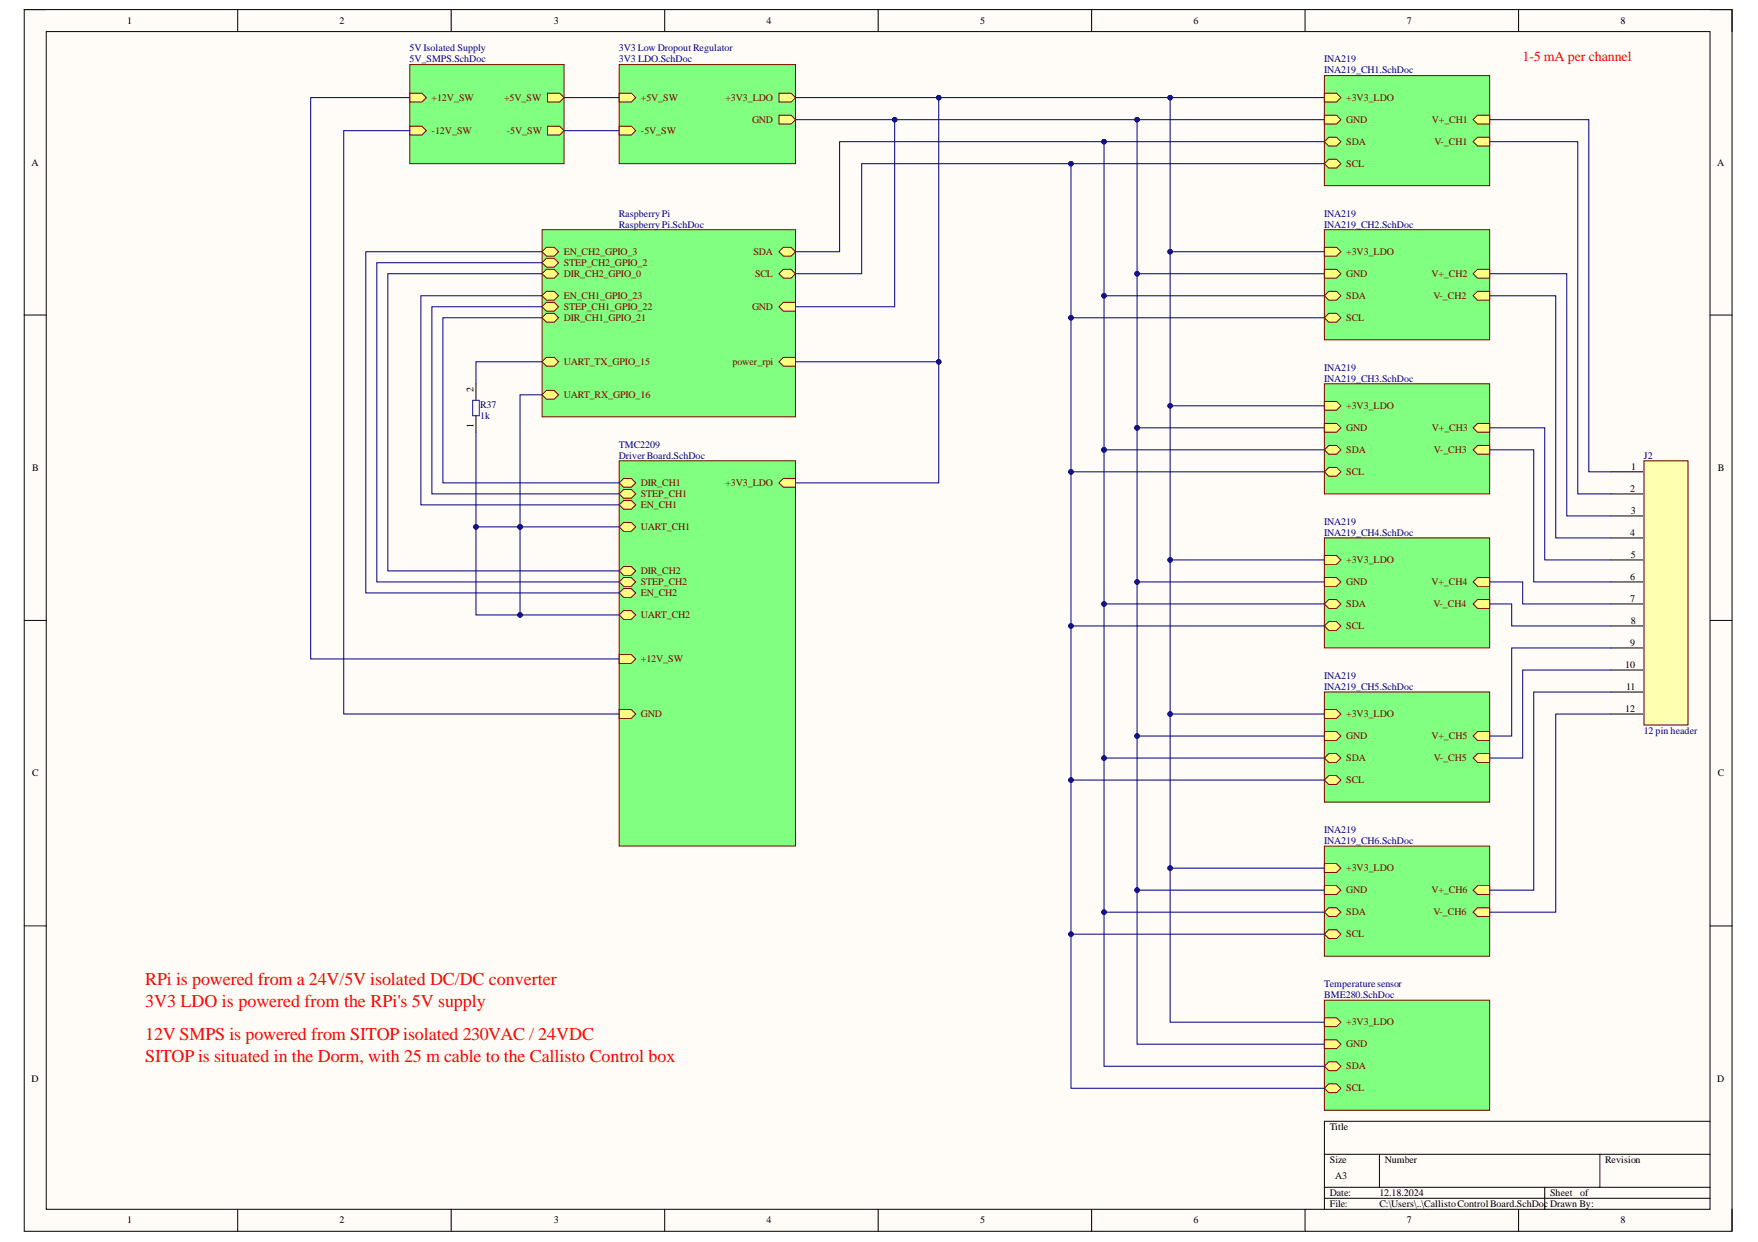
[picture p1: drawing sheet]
<svg xmlns="http://www.w3.org/2000/svg" width="297mm" height="210mm" viewBox="0 0 297 210" stroke-linecap="round" stroke-linejoin="round" font-family="sans-serif">
<path d="M4.1 1.6h288.6v206.5h-288.6z" fill-rule="evenodd" fill="#fffcf8"/>
<path d="M4.1 1.6h288.6v206.5h-288.6z" fill="none" stroke="#000" stroke-width=".17"/>
<path d="M7.8 5.3h281.1v199.1h-281.1z" fill-rule="evenodd" fill="#fffcf8"/>
<g fill="none" stroke="#000" stroke-width=".17">
<path d="M4.1 1.6h3.7M7.8 5.3h281.1v199.1h-281.1zM40.2 1.6v3.7M76.2 1.6v3.7M112.3 1.6v3.7M148.4 1.6v3.7M184.4 1.6v3.7M220.5 1.6v3.7M256.6 1.6v3.7M288.9 1.6h3.8v3.7M4.1 53.2h3.7M288.9 53.2h3.8"/>
<path d="M4.1 104.9h3.7M288.9 104.9h3.8M4.1 156.5h3.7M288.9 156.5h3.8M223.8 195.1h65.1M233.1 195.1v5.6M270.3 195.1v5.6M288.9 189.5h-65.1v14.9M40.2 204.4v3.7M76.2 204.4v3.7M112.3 204.4v3.7M148.4 204.4v3.7"/>
<path d="M184.4 204.4v3.7M220.5 204.4v3.7M223.8 200.7h65.1M223.8 202.5h65.1M256.6 204.4v3.7M261 200.7v3.7M292.7 204.4v3.7"/>
</g>
<path d="M223.8 12.8h27.9v18.6h-27.9z" fill-rule="evenodd" fill="#80ff80"/>
<path d="M223.8 12.8h27.9v18.6h-27.9z" fill="none" stroke="#800000" stroke-width=".17"/>
<path d="M224.5 23.2h1.3l.8 .7-.8 .8h-1.3l-.7-.8z" fill-rule="evenodd" fill="#ffff80"/>
<path d="M224.5 23.2h1.3l.8 .7-.8 .8h-1.3l-.7-.8z" fill="none" stroke="#800000" stroke-width=".17"/>
<path d="M224.5 26.9h1.3l.8 .8-.8 .7h-1.3l-.7-.7z" fill-rule="evenodd" fill="#ffff80"/>
<path d="M224.5 26.9h1.3l.8 .8-.8 .7h-1.3l-.7-.7z" fill="none" stroke="#800000" stroke-width=".17"/>
<path d="M223.8 15.8h2l.8 .7-.8 .7h-2z" fill-rule="evenodd" fill="#ffff80"/>
<path d="M223.8 15.8h2l.8 .7-.8 .7h-2z" fill="none" stroke="#800000" stroke-width=".17"/>
<path d="M223.8 19.5h2l.8 .7-.8 .8h-2z" fill-rule="evenodd" fill="#ffff80"/>
<path d="M223.8 19.5h2l.8 .7-.8 .8h-2z" fill="none" stroke="#800000" stroke-width=".17"/>
<path d="M249.6 19.5h2.1v1.5h-2.1l-.7-.8z" fill-rule="evenodd" fill="#ffff80"/>
<path d="M249.6 19.5h2.1v1.5h-2.1l-.7-.8z" fill="none" stroke="#800000" stroke-width=".17"/>
<path d="M249.6 23.2h2.1v1.5h-2.1l-.7-.8z" fill-rule="evenodd" fill="#ffff80"/>
<path d="M249.6 23.2h2.1v1.5h-2.1l-.7-.8z" fill="none" stroke="#800000" stroke-width=".17"/>
<path d="M104.6 10.9h29.8v16.8h-29.8z" fill-rule="evenodd" fill="#80ff80"/>
<path d="M104.6 10.9h29.8v16.8h-29.8z" fill="none" stroke="#800000" stroke-width=".17"/>
<path d="M131.6 15.8h2.1l.7 .7-.7 .7h-2.1z" fill-rule="evenodd" fill="#ffff80"/>
<path d="M131.6 15.8h2.1l.7 .7-.7 .7h-2.1z" fill="none" stroke="#800000" stroke-width=".17"/>
<path d="M131.6 19.5h2.1l.7 .7-.7 .8h-2.1z" fill-rule="evenodd" fill="#ffff80"/>
<path d="M131.6 19.5h2.1l.7 .7-.7 .8h-2.1z" fill="none" stroke="#800000" stroke-width=".17"/>
<path d="M104.6 15.8h2.1l.7 .7-.7 .7h-2.1z" fill-rule="evenodd" fill="#ffff80"/>
<path d="M104.6 15.8h2.1l.7 .7-.7 .7h-2.1z" fill="none" stroke="#800000" stroke-width=".17"/>
<path d="M104.6 21.3h2.1l.7 .8-.7 .7h-2.1z" fill-rule="evenodd" fill="#ffff80"/>
<path d="M104.6 21.3h2.1l.7 .8-.7 .7h-2.1z" fill="none" stroke="#800000" stroke-width=".17"/>
<path d="M223.8 38.8h27.9v18.6h-27.9z" fill-rule="evenodd" fill="#80ff80"/>
<path d="M223.8 38.8h27.9v18.6h-27.9z" fill="none" stroke="#800000" stroke-width=".17"/>
<path d="M224.5 49.2h1.3l.8 .8-.8 .7h-1.3l-.7-.7z" fill-rule="evenodd" fill="#ffff80"/>
<path d="M224.5 49.2h1.3l.8 .8-.8 .7h-1.3l-.7-.7z" fill="none" stroke="#800000" stroke-width=".17"/>
<path d="M224.5 53h1.3l.8 .7-.8 .7h-1.3l-.7-.7z" fill-rule="evenodd" fill="#ffff80"/>
<path d="M224.5 53h1.3l.8 .7-.8 .7h-1.3l-.7-.7z" fill="none" stroke="#800000" stroke-width=".17"/>
<path d="M223.8 41.8h2l.8 .7-.8 .8h-2z" fill-rule="evenodd" fill="#ffff80"/>
<path d="M223.8 41.8h2l.8 .7-.8 .8h-2z" fill="none" stroke="#800000" stroke-width=".17"/>
<path d="M223.8 45.5h2l.8 .8-.8 .7h-2z" fill-rule="evenodd" fill="#ffff80"/>
<path d="M223.8 45.5h2l.8 .8-.8 .7h-2z" fill="none" stroke="#800000" stroke-width=".17"/>
<path d="M248.9 46.3l.7-.8h2.1v1.5h-2.1z" fill-rule="evenodd" fill="#ffff80"/>
<path d="M248.9 46.3l.7-.8h2.1v1.5h-2.1z" fill="none" stroke="#800000" stroke-width=".17"/>
<path d="M249.6 49.2h2.1v1.5h-2.1l-.7-.7z" fill-rule="evenodd" fill="#ffff80"/>
<path d="M249.6 49.2h2.1v1.5h-2.1l-.7-.7z" fill="none" stroke="#800000" stroke-width=".17"/>
<path d="M223.8 64.9h27.9v18.6h-27.9z" fill-rule="evenodd" fill="#80ff80"/>
<path d="M223.8 64.9h27.9v18.6h-27.9z" fill="none" stroke="#800000" stroke-width=".17"/>
<path d="M223.8 76l.7-.7h1.3l.8 .7-.8 .8h-1.3z" fill-rule="evenodd" fill="#ffff80"/>
<path d="M223.8 76l.7-.7h1.3l.8 .7-.8 .8h-1.3z" fill="none" stroke="#800000" stroke-width=".17"/>
<path d="M223.8 79.7l.7-.7h1.3l.8 .7-.8 .8h-1.3z" fill-rule="evenodd" fill="#ffff80"/>
<path d="M223.8 79.7l.7-.7h1.3l.8 .7-.8 .8h-1.3z" fill="none" stroke="#800000" stroke-width=".17"/>
<path d="M223.8 67.8h2l.8 .8-.8 .7h-2z" fill-rule="evenodd" fill="#ffff80"/>
<path d="M223.8 67.8h2l.8 .8-.8 .7h-2z" fill="none" stroke="#800000" stroke-width=".17"/>
<path d="M223.8 71.6h2l.8 .7-.8 .8h-2z" fill-rule="evenodd" fill="#ffff80"/>
<path d="M223.8 71.6h2l.8 .7-.8 .8h-2z" fill="none" stroke="#800000" stroke-width=".17"/>
<path d="M248.9 72.3l.7-.7h2.1v1.5h-2.1z" fill-rule="evenodd" fill="#ffff80"/>
<path d="M248.9 72.3l.7-.7h2.1v1.5h-2.1z" fill="none" stroke="#800000" stroke-width=".17"/>
<path d="M248.9 76l.7-.7h2.1v1.5h-2.1z" fill-rule="evenodd" fill="#ffff80"/>
<path d="M248.9 76l.7-.7h2.1v1.5h-2.1z" fill="none" stroke="#800000" stroke-width=".17"/>
<path d="M223.8 90.9h27.9v18.6h-27.9z" fill-rule="evenodd" fill="#80ff80"/>
<path d="M223.8 90.9h27.9v18.6h-27.9z" fill="none" stroke="#800000" stroke-width=".17"/>
<path d="M223.8 102.1l.7-.8h1.3l.8 .8-.8 .7h-1.3z" fill-rule="evenodd" fill="#ffff80"/>
<path d="M223.8 102.1l.7-.8h1.3l.8 .8-.8 .7h-1.3z" fill="none" stroke="#800000" stroke-width=".17"/>
<path d="M223.8 105.8l.7-.8h1.3l.8 .8-.8 .7h-1.3z" fill-rule="evenodd" fill="#ffff80"/>
<path d="M223.8 105.8l.7-.8h1.3l.8 .8-.8 .7h-1.3z" fill="none" stroke="#800000" stroke-width=".17"/>
<path d="M223.8 93.9h2l.8 .7-.8 .8h-2z" fill-rule="evenodd" fill="#ffff80"/>
<path d="M223.8 93.9h2l.8 .7-.8 .8h-2z" fill="none" stroke="#800000" stroke-width=".17"/>
<path d="M223.8 97.6h2l.8 .7-.8 .8h-2z" fill-rule="evenodd" fill="#ffff80"/>
<path d="M223.8 97.6h2l.8 .7-.8 .8h-2z" fill="none" stroke="#800000" stroke-width=".17"/>
<path d="M248.9 98.3l.7-.7h2.1v1.5h-2.1z" fill-rule="evenodd" fill="#ffff80"/>
<path d="M248.9 98.3l.7-.7h2.1v1.5h-2.1z" fill="none" stroke="#800000" stroke-width=".17"/>
<path d="M248.9 102.1l.7-.8h2.1v1.5h-2.1z" fill-rule="evenodd" fill="#ffff80"/>
<path d="M248.9 102.1l.7-.8h2.1v1.5h-2.1z" fill="none" stroke="#800000" stroke-width=".17"/>
<path d="M223.8 117h27.9v18.6h-27.9z" fill-rule="evenodd" fill="#80ff80"/>
<path d="M223.8 117h27.9v18.6h-27.9z" fill="none" stroke="#800000" stroke-width=".17"/>
<path d="M223.8 128.1l.7-.7h1.3l.8 .7-.8 .8h-1.3z" fill-rule="evenodd" fill="#ffff80"/>
<path d="M223.8 128.1l.7-.7h1.3l.8 .7-.8 .8h-1.3z" fill="none" stroke="#800000" stroke-width=".17"/>
<path d="M223.8 131.8l.7-.7h1.3l.8 .7-.8 .8h-1.3z" fill-rule="evenodd" fill="#ffff80"/>
<path d="M223.8 131.8l.7-.7h1.3l.8 .7-.8 .8h-1.3z" fill="none" stroke="#800000" stroke-width=".17"/>
<path d="M223.8 119.9h2l.8 .8-.8 .7h-2z" fill-rule="evenodd" fill="#ffff80"/>
<path d="M223.8 119.9h2l.8 .8-.8 .7h-2z" fill="none" stroke="#800000" stroke-width=".17"/>
<path d="M223.8 123.6h2l.8 .8-.8 .7h-2z" fill-rule="evenodd" fill="#ffff80"/>
<path d="M223.8 123.6h2l.8 .8-.8 .7h-2z" fill="none" stroke="#800000" stroke-width=".17"/>
<path d="M249.6 123.6h2.1v1.5h-2.1l-.7-.7z" fill-rule="evenodd" fill="#ffff80"/>
<path d="M249.6 123.6h2.1v1.5h-2.1l-.7-.7z" fill="none" stroke="#800000" stroke-width=".17"/>
<path d="M248.9 128.1l.7-.7h2.1v1.5h-2.1z" fill-rule="evenodd" fill="#ffff80"/>
<path d="M248.9 128.1l.7-.7h2.1v1.5h-2.1z" fill="none" stroke="#800000" stroke-width=".17"/>
<path d="M223.8 143h27.9v18.6h-27.9z" fill-rule="evenodd" fill="#80ff80"/>
<path d="M223.8 143h27.9v18.6h-27.9z" fill="none" stroke="#800000" stroke-width=".17"/>
<path d="M224.5 153.4h1.3l.8 .8-.8 .7h-1.3l-.7-.7z" fill-rule="evenodd" fill="#ffff80"/>
<path d="M224.5 153.4h1.3l.8 .8-.8 .7h-1.3l-.7-.7z" fill="none" stroke="#800000" stroke-width=".17"/>
<path d="M224.5 157.1h1.3l.8 .8-.8 .7h-1.3l-.7-.7z" fill-rule="evenodd" fill="#ffff80"/>
<path d="M224.5 157.1h1.3l.8 .8-.8 .7h-1.3l-.7-.7z" fill="none" stroke="#800000" stroke-width=".17"/>
<path d="M223.8 146h2l.8 .7-.8 .8h-2z" fill-rule="evenodd" fill="#ffff80"/>
<path d="M223.8 146h2l.8 .7-.8 .8h-2z" fill="none" stroke="#800000" stroke-width=".17"/>
<path d="M223.8 149.7h2l.8 .7-.8 .8h-2z" fill-rule="evenodd" fill="#ffff80"/>
<path d="M223.8 149.7h2l.8 .7-.8 .8h-2z" fill="none" stroke="#800000" stroke-width=".17"/>
<path d="M249.6 149.7h2.1v1.5h-2.1l-.7-.8z" fill-rule="evenodd" fill="#ffff80"/>
<path d="M249.6 149.7h2.1v1.5h-2.1l-.7-.8z" fill="none" stroke="#800000" stroke-width=".17"/>
<path d="M249.6 153.4h2.1v1.5h-2.1l-.7-.7z" fill-rule="evenodd" fill="#ffff80"/>
<path d="M249.6 153.4h2.1v1.5h-2.1l-.7-.7z" fill="none" stroke="#800000" stroke-width=".17"/>
<path d="M91.6 38.8h42.8v31.6h-42.8z" fill-rule="evenodd" fill="#80ff80"/>
<path d="M91.6 38.8h42.8v31.6h-42.8z" fill="none" stroke="#800000" stroke-width=".17"/>
<path d="M131.6 42.5l.8-.7h1.3l.7 .7-.7 .8h-1.3z" fill-rule="evenodd" fill="#ffff80"/>
<path d="M131.6 42.5l.8-.7h1.3l.7 .7-.7 .8h-1.3z" fill="none" stroke="#800000" stroke-width=".17"/>
<path d="M131.6 46.3l.8-.8h1.3l.7 .8-.7 .7h-1.3z" fill-rule="evenodd" fill="#ffff80"/>
<path d="M131.6 46.3l.8-.8h1.3l.7 .8-.7 .7h-1.3z" fill="none" stroke="#800000" stroke-width=".17"/>
<path d="M131.6 51.8l.8-.7h2v1.5h-2z" fill-rule="evenodd" fill="#ffff80"/>
<path d="M131.6 51.8l.8-.7h2v1.5h-2z" fill="none" stroke="#800000" stroke-width=".17"/>
<path d="M91.6 61.1l.7-.7h1.3l.8 .7-.8 .8h-1.3z" fill-rule="evenodd" fill="#ffff80"/>
<path d="M91.6 61.1l.7-.7h1.3l.8 .7-.8 .8h-1.3z" fill="none" stroke="#800000" stroke-width=".17"/>
<path d="M91.6 66.7l.7-.7h1.3l.8 .7-.8 .8h-1.3z" fill-rule="evenodd" fill="#ffff80"/>
<path d="M91.6 66.7l.7-.7h1.3l.8 .7-.8 .8h-1.3z" fill="none" stroke="#800000" stroke-width=".17"/>
<path d="M91.6 44.4l.7-.7h1.3l.8 .7-.8 .7h-1.3z" fill-rule="evenodd" fill="#ffff80"/>
<path d="M91.6 44.4l.7-.7h1.3l.8 .7-.8 .7h-1.3z" fill="none" stroke="#800000" stroke-width=".17"/>
<path d="M91.6 42.5l.7-.7h1.3l.8 .7-.8 .8h-1.3z" fill-rule="evenodd" fill="#ffff80"/>
<path d="M91.6 42.5l.7-.7h1.3l.8 .7-.8 .8h-1.3z" fill="none" stroke="#800000" stroke-width=".17"/>
<path d="M91.6 53.7l.7-.7h1.3l.8 .7-.8 .7h-1.3z" fill-rule="evenodd" fill="#ffff80"/>
<path d="M91.6 53.7l.7-.7h1.3l.8 .7-.8 .7h-1.3z" fill="none" stroke="#800000" stroke-width=".17"/>
<path d="M91.6 51.8l.7-.7h1.3l.8 .7-.8 .8h-1.3z" fill-rule="evenodd" fill="#ffff80"/>
<path d="M91.6 51.8l.7-.7h1.3l.8 .7-.8 .8h-1.3z" fill="none" stroke="#800000" stroke-width=".17"/>
<path d="M91.6 50l.7-.8h1.3l.8 .8-.8 .7h-1.3z" fill-rule="evenodd" fill="#ffff80"/>
<path d="M91.6 50l.7-.8h1.3l.8 .8-.8 .7h-1.3z" fill="none" stroke="#800000" stroke-width=".17"/>
<path d="M91.6 46.3l.7-.8h1.3l.8 .8-.8 .7h-1.3z" fill-rule="evenodd" fill="#ffff80"/>
<path d="M91.6 46.3l.7-.8h1.3l.8 .8-.8 .7h-1.3z" fill="none" stroke="#800000" stroke-width=".17"/>
<path d="M131.6 61.1l.8-.7h2v1.5h-2z" fill-rule="evenodd" fill="#ffff80"/>
<path d="M131.6 61.1l.8-.7h2v1.5h-2z" fill="none" stroke="#800000" stroke-width=".17"/>
<path d="M223.8 169h27.9v18.6h-27.9z" fill-rule="evenodd" fill="#80ff80"/>
<path d="M223.8 169h27.9v18.6h-27.9z" fill="none" stroke="#800000" stroke-width=".17"/>
<path d="M223.8 175.7h2l.8 .8-.8 .7h-2z" fill-rule="evenodd" fill="#ffff80"/>
<path d="M223.8 175.7h2l.8 .8-.8 .7h-2z" fill="none" stroke="#800000" stroke-width=".17"/>
<path d="M223.8 172h2l.8 .8-.8 .7h-2z" fill-rule="evenodd" fill="#ffff80"/>
<path d="M223.8 172h2l.8 .8-.8 .7h-2z" fill="none" stroke="#800000" stroke-width=".17"/>
<path d="M224.5 183.2h1.3l.8 .7-.8 .8h-1.3l-.7-.8z" fill-rule="evenodd" fill="#ffff80"/>
<path d="M224.5 183.2h1.3l.8 .7-.8 .8h-1.3l-.7-.8z" fill="none" stroke="#800000" stroke-width=".17"/>
<path d="M224.5 179.5h1.3l.8 .7-.8 .7h-1.3l-.7-.7z" fill-rule="evenodd" fill="#ffff80"/>
<path d="M224.5 179.5h1.3l.8 .7-.8 .7h-1.3l-.7-.7z" fill="none" stroke="#800000" stroke-width=".17"/>
<path d="M104.6 77.9h29.8v65.1h-29.8z" fill-rule="evenodd" fill="#80ff80"/>
<path d="M104.6 77.9h29.8v65.1h-29.8z" fill="none" stroke="#800000" stroke-width=".17"/>
<path d="M131.6 81.6l.8-.7h2v1.4h-2z" fill-rule="evenodd" fill="#ffff80"/>
<path d="M131.6 81.6l.8-.7h2v1.4h-2z" fill="none" stroke="#800000" stroke-width=".17"/>
<path d="M104.6 96.5l.8-.8h1.3l.7 .8-.7 .7h-1.3z" fill-rule="evenodd" fill="#ffff80"/>
<path d="M104.6 96.5l.8-.8h1.3l.7 .8-.7 .7h-1.3z" fill="none" stroke="#800000" stroke-width=".17"/>
<path d="M104.6 98.3l.8-.7h1.3l.7 .7-.7 .8h-1.3z" fill-rule="evenodd" fill="#ffff80"/>
<path d="M104.6 98.3l.8-.7h1.3l.7 .7-.7 .8h-1.3z" fill="none" stroke="#800000" stroke-width=".17"/>
<path d="M104.6 100.2l.8-.7h1.3l.7 .7-.7 .8h-1.3z" fill-rule="evenodd" fill="#ffff80"/>
<path d="M104.6 100.2l.8-.7h1.3l.7 .7-.7 .8h-1.3z" fill="none" stroke="#800000" stroke-width=".17"/>
<path d="M104.6 81.6l.8-.7h1.3l.7 .7-.7 .7h-1.3z" fill-rule="evenodd" fill="#ffff80"/>
<path d="M104.6 81.6l.8-.7h1.3l.7 .7-.7 .7h-1.3z" fill="none" stroke="#800000" stroke-width=".17"/>
<path d="M104.6 83.5l.8-.8h1.3l.7 .8-.7 .7h-1.3z" fill-rule="evenodd" fill="#ffff80"/>
<path d="M104.6 83.5l.8-.8h1.3l.7 .8-.7 .7h-1.3z" fill="none" stroke="#800000" stroke-width=".17"/>
<path d="M104.6 85.3l.8-.7h1.3l.7 .7-.7 .8h-1.3z" fill-rule="evenodd" fill="#ffff80"/>
<path d="M104.6 85.3l.8-.7h1.3l.7 .7-.7 .8h-1.3z" fill="none" stroke="#800000" stroke-width=".17"/>
<path d="M104.6 110.6h2.1l.7 .8-.7 .7h-2.1z" fill-rule="evenodd" fill="#ffff80"/>
<path d="M104.6 110.6h2.1l.7 .8-.7 .7h-2.1z" fill="none" stroke="#800000" stroke-width=".17"/>
<path d="M104.6 119.9h2.1l.7 .8-.7 .7h-2.1z" fill-rule="evenodd" fill="#ffff80"/>
<path d="M104.6 119.9h2.1l.7 .8-.7 .7h-2.1z" fill="none" stroke="#800000" stroke-width=".17"/>
<path d="M104.6 103.9l.8-.7h1.3l.7 .7-.7 .8h-1.3z" fill-rule="evenodd" fill="#ffff80"/>
<path d="M104.6 103.9l.8-.7h1.3l.7 .7-.7 .8h-1.3z" fill="none" stroke="#800000" stroke-width=".17"/>
<path d="M104.6 89l.8-.7h1.3l.7 .7-.7 .8h-1.3z" fill-rule="evenodd" fill="#ffff80"/>
<path d="M104.6 89l.8-.7h1.3l.7 .7-.7 .8h-1.3z" fill="none" stroke="#800000" stroke-width=".17"/>
<path d="M151.2 20.2v31.6h-16.8" fill="none" stroke="#000080" stroke-width=".17"/>
<circle cx="151.2" cy="20.2" r=".37" fill="#000080"/>
<g fill="none" stroke="#000080" stroke-width=".17">
<path d="M181 27.7v156.2h42.8"/>
<circle cx="151.2" cy="20.2" r=".37"/>
</g>
<circle cx="181" cy="157.9" r=".37" fill="#000080"/>
<circle cx="181" cy="157.9" r=".37" fill="none" stroke="#000080" stroke-width=".17"/>
<circle cx="181" cy="131.8" r=".37" fill="#000080"/>
<circle cx="181" cy="131.8" r=".37" fill="none" stroke="#000080" stroke-width=".17"/>
<circle cx="181" cy="105.8" r=".37" fill="#000080"/>
<circle cx="181" cy="105.8" r=".37" fill="none" stroke="#000080" stroke-width=".17"/>
<circle cx="181" cy="79.7" r=".37" fill="#000080"/>
<circle cx="181" cy="79.7" r=".37" fill="none" stroke="#000080" stroke-width=".17"/>
<circle cx="181" cy="53.7" r=".37" fill="#000080"/>
<circle cx="181" cy="53.7" r=".37" fill="none" stroke="#000080" stroke-width=".17"/>
<circle cx="181" cy="27.7" r=".37" fill="#000080"/>
<g fill="none" stroke="#000080" stroke-width=".17">
<path d="M197.7 16.5v156.3h26.1"/>
<circle cx="181" cy="27.7" r=".37"/>
</g>
<circle cx="197.7" cy="146.7" r=".37" fill="#000080"/>
<circle cx="197.7" cy="146.7" r=".37" fill="none" stroke="#000080" stroke-width=".17"/>
<circle cx="197.7" cy="120.7" r=".37" fill="#000080"/>
<circle cx="197.7" cy="120.7" r=".37" fill="none" stroke="#000080" stroke-width=".17"/>
<circle cx="197.7" cy="94.6" r=".37" fill="#000080"/>
<circle cx="197.7" cy="94.6" r=".37" fill="none" stroke="#000080" stroke-width=".17"/>
<circle cx="197.7" cy="68.6" r=".37" fill="#000080"/>
<circle cx="197.7" cy="68.6" r=".37" fill="none" stroke="#000080" stroke-width=".17"/>
<circle cx="197.7" cy="42.5" r=".37" fill="#000080"/>
<circle cx="197.7" cy="42.5" r=".37" fill="none" stroke="#000080" stroke-width=".17"/>
<circle cx="197.7" cy="16.5" r=".37" fill="#000080"/>
<g fill="none" stroke="#000080" stroke-width=".17">
<path d="M197.7 42.5h26.1"/>
<circle cx="197.7" cy="16.5" r=".37"/>
</g>
<circle cx="197.7" cy="42.5" r=".37" fill="#000080"/>
<g fill="none" stroke="#000080" stroke-width=".17">
<path d="M192.1 46.3h31.7"/>
<circle cx="197.7" cy="42.5" r=".37"/>
</g>
<circle cx="192.1" cy="46.3" r=".37" fill="#000080"/>
<g fill="none" stroke="#000080" stroke-width=".17">
<path d="M186.5 23.9v26.1"/>
<circle cx="192.1" cy="46.3" r=".37"/>
</g>
<circle cx="186.5" cy="50" r=".37" fill="#000080"/>
<circle cx="186.5" cy="50" r=".37" fill="none" stroke="#000080" stroke-width=".17"/>
<circle cx="186.5" cy="23.9" r=".37" fill="#000080"/>
<g fill="none" stroke="#000080" stroke-width=".17">
<path d="M181 53.7h42.8"/>
<circle cx="186.5" cy="23.9" r=".37"/>
</g>
<circle cx="181" cy="53.7" r=".37" fill="#000080"/>
<g fill="none" stroke="#000080" stroke-width=".17">
<path d="M197.7 68.6h26.1"/>
<circle cx="181" cy="53.7" r=".37"/>
</g>
<circle cx="197.7" cy="68.6" r=".37" fill="#000080"/>
<g fill="none" stroke="#000080" stroke-width=".17">
<path d="M192.1 72.3h31.7"/>
<circle cx="197.7" cy="68.6" r=".37"/>
</g>
<circle cx="192.1" cy="72.3" r=".37" fill="#000080"/>
<g fill="none" stroke="#000080" stroke-width=".17">
<path d="M186.5 76h37.3"/>
<circle cx="192.1" cy="72.3" r=".37"/>
</g>
<circle cx="186.5" cy="76" r=".37" fill="#000080"/>
<g fill="none" stroke="#000080" stroke-width=".17">
<path d="M181 79.7h42.8"/>
<circle cx="186.5" cy="76" r=".37"/>
</g>
<circle cx="181" cy="79.7" r=".37" fill="#000080"/>
<g fill="none" stroke="#000080" stroke-width=".17">
<path d="M197.7 94.6h26.1"/>
<circle cx="181" cy="79.7" r=".37"/>
</g>
<circle cx="197.7" cy="94.6" r=".37" fill="#000080"/>
<g fill="none" stroke="#000080" stroke-width=".17">
<path d="M192.1 20.2v52.1"/>
<circle cx="197.7" cy="94.6" r=".37"/>
</g>
<circle cx="192.1" cy="72.3" r=".37" fill="#000080"/>
<circle cx="192.1" cy="72.3" r=".37" fill="none" stroke="#000080" stroke-width=".17"/>
<circle cx="192.1" cy="46.3" r=".37" fill="#000080"/>
<circle cx="192.1" cy="46.3" r=".37" fill="none" stroke="#000080" stroke-width=".17"/>
<circle cx="192.1" cy="20.2" r=".37" fill="#000080"/>
<g fill="none" stroke="#000080" stroke-width=".17">
<path d="M192.1 72.3v26"/>
<circle cx="192.1" cy="20.2" r=".37"/>
</g>
<circle cx="192.1" cy="98.3" r=".37" fill="#000080"/>
<circle cx="192.1" cy="98.3" r=".37" fill="none" stroke="#000080" stroke-width=".17"/>
<circle cx="192.1" cy="72.3" r=".37" fill="#000080"/>
<g fill="none" stroke="#000080" stroke-width=".17">
<path d="M186.5 76v26.1"/>
<circle cx="192.1" cy="72.3" r=".37"/>
</g>
<circle cx="186.5" cy="102.1" r=".37" fill="#000080"/>
<circle cx="186.5" cy="102.1" r=".37" fill="none" stroke="#000080" stroke-width=".17"/>
<circle cx="186.5" cy="76" r=".37" fill="#000080"/>
<g fill="none" stroke="#000080" stroke-width=".17">
<path d="M181 105.8h42.8"/>
<circle cx="186.5" cy="76" r=".37"/>
</g>
<circle cx="181" cy="105.8" r=".37" fill="#000080"/>
<g fill="none" stroke="#000080" stroke-width=".17">
<path d="M197.7 120.7h26.1"/>
<circle cx="181" cy="105.8" r=".37"/>
</g>
<circle cx="197.7" cy="120.7" r=".37" fill="#000080"/>
<g fill="none" stroke="#000080" stroke-width=".17">
<path d="M192.1 124.4h31.7"/>
<circle cx="197.7" cy="120.7" r=".37"/>
</g>
<circle cx="192.1" cy="124.4" r=".37" fill="#000080"/>
<g fill="none" stroke="#000080" stroke-width=".17">
<path d="M181 131.8h42.8"/>
<circle cx="192.1" cy="124.4" r=".37"/>
</g>
<circle cx="181" cy="131.8" r=".37" fill="#000080"/>
<g fill="none" stroke="#000080" stroke-width=".17">
<path d="M186.5 128.1h37.3"/>
<circle cx="181" cy="131.8" r=".37"/>
</g>
<circle cx="186.5" cy="128.1" r=".37" fill="#000080"/>
<g fill="none" stroke="#000080" stroke-width=".17">
<path d="M197.7 146.7h26.1"/>
<circle cx="186.5" cy="128.1" r=".37"/>
</g>
<circle cx="197.7" cy="146.7" r=".37" fill="#000080"/>
<g fill="none" stroke="#000080" stroke-width=".17">
<path d="M192.1 150.4h31.7"/>
<circle cx="197.7" cy="146.7" r=".37"/>
</g>
<circle cx="192.1" cy="150.4" r=".37" fill="#000080"/>
<g fill="none" stroke="#000080" stroke-width=".17">
<path d="M186.5 154.2h37.3"/>
<circle cx="192.1" cy="150.4" r=".37"/>
</g>
<circle cx="186.5" cy="154.2" r=".37" fill="#000080"/>
<g fill="none" stroke="#000080" stroke-width=".17">
<path d="M181 157.9h42.8"/>
<circle cx="186.5" cy="154.2" r=".37"/>
</g>
<circle cx="181" cy="157.9" r=".37" fill="#000080"/>
<g fill="none" stroke="#000080" stroke-width=".17">
<path d="M223.8 102.1h-37.3v78.1h37.3"/>
<circle cx="181" cy="157.9" r=".37"/>
</g>
<circle cx="186.5" cy="154.2" r=".37" fill="#000080"/>
<circle cx="186.5" cy="154.2" r=".37" fill="none" stroke="#000080" stroke-width=".17"/>
<circle cx="186.5" cy="128.1" r=".37" fill="#000080"/>
<circle cx="186.5" cy="128.1" r=".37" fill="none" stroke="#000080" stroke-width=".17"/>
<circle cx="186.5" cy="102.1" r=".37" fill="#000080"/>
<g fill="none" stroke="#000080" stroke-width=".17">
<path d="M223.8 50h-37.3v26"/>
<circle cx="186.5" cy="102.1" r=".37"/>
</g>
<circle cx="186.5" cy="50" r=".37" fill="#000080"/>
<circle cx="186.5" cy="50" r=".37" fill="none" stroke="#000080" stroke-width=".17"/>
<circle cx="186.5" cy="76" r=".37" fill="#000080"/>
<g fill="none" stroke="#000080" stroke-width=".17">
<path d="M223.8 98.3h-31.7v78.2h31.7"/>
<circle cx="186.5" cy="76" r=".37"/>
</g>
<circle cx="192.1" cy="150.4" r=".37" fill="#000080"/>
<circle cx="192.1" cy="150.4" r=".37" fill="none" stroke="#000080" stroke-width=".17"/>
<circle cx="192.1" cy="124.4" r=".37" fill="#000080"/>
<circle cx="192.1" cy="124.4" r=".37" fill="none" stroke="#000080" stroke-width=".17"/>
<circle cx="192.1" cy="98.3" r=".37" fill="#000080"/>
<g fill="none" stroke="#000080" stroke-width=".17">
<path d="M223.8 27.7h-78.2v18.6h-11.2"/>
<circle cx="192.1" cy="98.3" r=".37"/>
</g>
<circle cx="181" cy="27.7" r=".37" fill="#000080"/>
<g fill="none" stroke="#000080" stroke-width=".17">
<path d="M223.8 23.9h-81.9v18.6h-7.5"/>
<circle cx="181" cy="27.7" r=".37"/>
</g>
<circle cx="186.5" cy="23.9" r=".37" fill="#000080"/>
<g fill="none" stroke="#000080" stroke-width=".17">
<path d="M134.4 20.2h89.4"/>
<circle cx="186.5" cy="23.9" r=".37"/>
</g>
<circle cx="151.2" cy="20.2" r=".37" fill="#000080"/>
<circle cx="151.2" cy="20.2" r=".37" fill="none" stroke="#000080" stroke-width=".17"/>
<circle cx="192.1" cy="20.2" r=".37" fill="#000080"/>
<g fill="none" stroke="#000080" stroke-width=".17">
<path d="M134.4 16.5h89.4"/>
<circle cx="192.1" cy="20.2" r=".37"/>
</g>
<circle cx="158.6" cy="16.5" r=".37" fill="#000080"/>
<circle cx="158.6" cy="16.5" r=".37" fill="none" stroke="#000080" stroke-width=".17"/>
<circle cx="197.7" cy="16.5" r=".37" fill="#000080"/>
<g fill="none" stroke="#000080" stroke-width=".17">
<path d="M158.6 16.5v65.1h-24.2"/>
<circle cx="197.7" cy="16.5" r=".37"/>
</g>
<circle cx="158.6" cy="61.1" r=".37" fill="#000080"/>
<circle cx="158.6" cy="61.1" r=".37" fill="none" stroke="#000080" stroke-width=".17"/>
<circle cx="158.6" cy="16.5" r=".37" fill="#000080"/>
<circle cx="158.6" cy="16.5" r=".37" fill="none" stroke="#000080" stroke-width=".17"/>
<path d="M69.3 10.9h26v16.8h-26z" fill-rule="evenodd" fill="#80ff80"/>
<path d="M69.3 10.9h26v16.8h-26z" fill="none" stroke="#800000" stroke-width=".17"/>
<path d="M69.3 15.8h2l.7 .7-.7 .7h-2z" fill-rule="evenodd" fill="#ffff80"/>
<path d="M69.3 15.8h2l.7 .7-.7 .7h-2z" fill="none" stroke="#800000" stroke-width=".17"/>
<path d="M69.3 21.3h2l.7 .8-.7 .7h-2z" fill-rule="evenodd" fill="#ffff80"/>
<path d="M69.3 21.3h2l.7 .8-.7 .7h-2z" fill="none" stroke="#800000" stroke-width=".17"/>
<path d="M92.5 15.8h2.1l.7 .7-.7 .7h-2.1z" fill-rule="evenodd" fill="#ffff80"/>
<path d="M92.5 15.8h2.1l.7 .7-.7 .7h-2.1z" fill="none" stroke="#800000" stroke-width=".17"/>
<path d="M92.5 21.3h2.1l.7 .8-.7 .7h-2.1z" fill-rule="evenodd" fill="#ffff80"/>
<path d="M92.5 21.3h2.1l.7 .8-.7 .7h-2.1z" fill="none" stroke="#800000" stroke-width=".17"/>
<path d="M95.3 16.5h9.3M95.3 22.1h9.3M91.6 42.5h-29.8v57.7h42.8M91.6 44.4h-27.9v53.9h40.9M91.6 46.3h-26.1v50.2h39.1M91.6 50h-20.5v35.3h33.5M91.6 51.8h-18.6v31.7h31.6M91.6 53.7h-16.8v27.9h29.8" fill="none" stroke="#000080" stroke-width=".17"/>
<path d="M272.2 79.7h5.6M272.2 98.3h5.6M272.2 94.6h5.6M272.2 90.9h5.6M272.2 87.2h5.6M272.2 83.5h5.6M272.2 117h5.6M272.2 113.2h5.6M272.2 109.5h5.6M272.2 105.8h5.6M272.2 102.1h5.6M272.2 120.7h5.6" fill="none" stroke="#000" stroke-width=".17"/>
<path d="M277.8 77.9h7.4v44.6h-7.4z" fill-rule="evenodd" fill="#ffffb0"/>
<path d="M277.8 77.9h7.4v44.6h-7.4z" fill="none" stroke="#800000" stroke-width=".17"/>
<g fill="none" stroke="#000080" stroke-width=".17">
<path d="M251.7 20.2h16.8v59.5h3.7M251.7 23.9h14.9v59.6h5.6M251.7 46.3h13v40.9h7.5M251.7 50h11.2v40.9h9.3M91.6 66.7h-3.7v22.3h16.7M251.7 72.3h9.3v22.3h11.2M251.7 76h7.4v22.3h13.1M251.7 98.3h5.6v3.8h14.9M251.7 102.1h3.7v3.7h16.8M272.2 109.5h-16.8v14.9h-3.7M272.2 113.2h-14.9v14.9h-5.6M272.2 117h-13.1v33.4h-7.4"/>
<path d="M272.2 120.7h-9.3v33.5h-11.2"/>
</g>
<circle cx="87.9" cy="89" r=".37" fill="#000080"/>
<g fill="none" stroke="#000080" stroke-width=".17">
<path d="M87.9 89v14.9h16.7"/>
<circle cx="87.9" cy="89" r=".37"/>
</g>
<circle cx="87.9" cy="103.9" r=".37" fill="#000080"/>
<circle cx="87.9" cy="103.9" r=".37" fill="none" stroke="#000080" stroke-width=".17"/>
<circle cx="87.9" cy="89" r=".37" fill="#000080"/>
<g fill="none" stroke="#000080" stroke-width=".17">
<path d="M69.3 16.5h-16.8v94.9h52.1M69.3 22.1h-11.2v98.6h46.5M80.4 73v16h7.5M91.6 61.1h-11.2v3.8"/>
<circle cx="87.9" cy="89" r=".37"/>
</g>
<path d="M79.9 67.7h1.1v2.6h-1.1z" fill="none" stroke="#00f" stroke-width=".17"/>
<path d="M80.4 64.9v2.8M80.4 70.3v2.7" fill="none" stroke="#000" stroke-width=".17"/>
<circle cx="80.4" cy="89" r=".37" fill="#000080"/>
<circle cx="80.4" cy="89" r=".37" fill="none" stroke="#000080" stroke-width=".17"/>
<circle cx="87.9" cy="89" r=".37" fill="#000080"/>
<g fill="none" stroke="#000080" stroke-width=".17">
<path d="M80.4 89v14.9h7.5"/>
<circle cx="87.9" cy="89" r=".37"/>
</g>
<circle cx="80.4" cy="89" r=".37" fill="#000080"/>
<circle cx="80.4" cy="89" r=".37" fill="none" stroke="#000080" stroke-width=".17"/>
<circle cx="87.9" cy="103.9" r=".37" fill="#000080"/>
<g fill="none" stroke="#000080" stroke-width=".17">
<path d="M134.4 61.1h24.2"/>
<circle cx="87.9" cy="103.9" r=".37"/>
</g>
<circle cx="158.6" cy="61.1" r=".37" fill="#000080"/>
<circle cx="158.6" cy="61.1" r=".37" fill="none" stroke="#000080" stroke-width=".17"/>
<g font-size="3" fill="#f00">
<text x="24.5" y="166.5">RPi is powered from a 24V/5V isolated DC/DC converter</text>
<text x="24.5" y="170.2">3V3 LDO is powered from the RPi's 5V supply</text>
<text x="24.5" y="175.8">12V SMPS is powered from SITOP isolated 230VAC / 24VDC</text>
<text x="24.5" y="179.5">SITOP is situated in the Dorm, with 25 m cable to the Callisto Control box</text>
</g>
<text font-size="2.4" fill="#f00" x="257.3" y="10.4">1-5 mA per channel</text>
<g font-size="1.7">
<text x="21.5" y="4.1">1</text>
<text x="57.4" y="4.1">2</text>
<text x="93.6" y="4.1">3</text>
<text x="129.5" y="4.1">4</text>
<text x="165.6" y="4.1">5</text>
<text x="201.7" y="4.1">6</text>
<text x="237.7" y="4.1">7</text>
<text x="273.8" y="4.1">8</text>
<text x="5.3" y="28">A</text>
<text x="290.2" y="28">A</text>
<text x="80" y="66.2" transform="rotate(-90 80 66.2)">2</text>
<text x="80" y="72.3" transform="rotate(-90 80 72.3)">1</text>
<text x="5.4" y="79.6">B</text>
<text x="275.4" y="83.1">2</text>
<text x="275.6" y="79.4">1</text>
<text x="290.2" y="79.6">B</text>
<text x="275.5" y="86.8">3</text>
<text x="275.4" y="90.5">4</text>
<text x="275.5" y="94.2">5</text>
<text x="275.4" y="101.7">7</text>
<text x="275.4" y="98">6</text>
<text x="275.5" y="105.4">8</text>
<text x="274.6" y="112.8">10</text>
<text x="275.4" y="109.1">9</text>
<text x="274.8" y="116.6">11</text>
<text x="274.6" y="120.3">12</text>
<text x="5.4" y="131.2">C</text>
<text x="290.2" y="131.2">C</text>
<text x="5.3" y="182.8">D</text>
<text x="290.2" y="182.8">D</text>
<text x="224.7" y="190.9">Title</text>
<text x="224.7" y="196.5">Size</text>
<text x="234" y="196.5">Number</text>
<text x="271.2" y="196.5">Revision</text>
<text x="224.7" y="202.1">Date:</text>
<text x="224.7" y="204">File:</text>
<text x="225.6" y="199.3">A3</text>
<text x="233.1" y="202.1">12.18.2024</text>
<text x="233.1" y="204">C:\Users\..\CallistoControlBoard.SchDocDrawn By:</text>
<text x="261.9" y="202.1">Sheet</text>
<text x="267" y="202.1">of</text>
<text x="21.5" y="206.7">1</text>
<text x="57.4" y="206.7">2</text>
<text x="93.6" y="206.7">3</text>
<text x="129.5" y="206.7">4</text>
<text x="165.6" y="206.7">5</text>
<text x="201.7" y="206.7">6</text>
<text x="237.7" y="206.7">7</text>
<text x="273.8" y="206.7">8</text>
</g>
<g font-size="1.7" fill="#000080">
<text x="69.2" y="8.7">5V Isolated Supply</text>
<text x="69.2" y="10.6">5V_SMPS.SchDoc</text>
<text x="104.6" y="8.7">3V3 Low Dropout Regulator</text>
<text x="104.6" y="10.6">3V3 LDO.SchDoc</text>
<text x="223.8" y="10.6">INA219</text>
<text x="223.8" y="12.4">INA219_CH1.SchDoc</text>
<text x="104.6" y="36.6">RaspberryPi</text>
<text x="104.6" y="38.5">RaspberryPi.SchDoc</text>
<text x="223.8" y="36.6">INA219</text>
<text x="223.8" y="38.5">INA219_CH2.SchDoc</text>
<text x="223.8" y="62.6">INA219</text>
<text x="223.8" y="64.5">INA219_CH3.SchDoc</text>
<text x="81.1" y="69">R37</text>
<text x="81.1" y="70.8">1k</text>
<text x="104.6" y="75.6">TMC2209</text>
<text x="104.6" y="77.5">DriverBoard.SchDoc</text>
<text x="277.7" y="77.5">J2</text>
<text x="223.8" y="88.7">INA219</text>
<text x="223.8" y="90.5">INA219_CH4.SchDoc</text>
<text x="223.8" y="114.7">INA219</text>
<text x="223.8" y="116.6">INA219_CH5.SchDoc</text>
<text x="277.7" y="124">12 pin header</text>
<text x="223.8" y="140.7">INA219</text>
<text x="223.8" y="142.6">INA219_CH6.SchDoc</text>
<text x="223.8" y="166.8">Temperaturesensor</text>
<text x="223.8" y="168.6">BME280.SchDoc</text>
</g>
<g font-size="1.7" fill="#800000">
<text x="72.9" y="17.1">+12V_SW</text>
<text x="85.2" y="17.1">+5V_SW</text>
<text x="108.3" y="17.1">+5V_SW</text>
<text x="122.6" y="17.1">+3V3_LDO</text>
<text x="227.5" y="17.1">+3V3_LDO</text>
<text x="72.9" y="22.6">-12V_SW</text>
<text x="85.6" y="22.6">-5V_SW</text>
<text x="108.3" y="22.6">-5V_SW</text>
<text x="127.1" y="20.8">GND</text>
<text x="227.5" y="20.8">GND</text>
<text x="241.9" y="20.8">V+_CH1</text>
<text x="227.5" y="24.5">SDA</text>
<text x="227.5" y="28.2">SCL</text>
<text x="242.4" y="24.5">V-_CH1</text>
<text x="95.3" y="45">STEP_CH2_GPIO_2</text>
<text x="95.3" y="43.1">EN_CH2_GPIO_3</text>
<text x="95.3" y="46.8">DIR_CH2_GPIO_0</text>
<text x="127.3" y="43.1">SDA</text>
<text x="127.6" y="46.8">SCL</text>
<text x="227.5" y="43.1">+3V3_LDO</text>
<text x="227.5" y="46.8">GND</text>
<text x="241.9" y="46.8">V+_CH2</text>
<text x="95.3" y="52.4">STEP_CH1_GPIO_22</text>
<text x="95.3" y="50.5">EN_CH1_GPIO_23</text>
<text x="127.1" y="52.4">GND</text>
<text x="227.5" y="50.5">SDA</text>
<text x="242.2" y="50.5">V-_CH2</text>
<text x="95.3" y="54.3">DIR_CH1_GPIO_21</text>
<text x="227.5" y="54.3">SCL</text>
<text x="95.3" y="61.7">UART_TX_GPIO_15</text>
<text x="123.8" y="61.7">power_rpi</text>
<text x="95.3" y="67.3">UART_RX_GPIO_16</text>
<text x="227.5" y="69.1">+3V3_LDO</text>
<text x="227.5" y="76.6">SDA</text>
<text x="227.5" y="72.9">GND</text>
<text x="241.9" y="72.9">V+_CH3</text>
<text x="242.3" y="76.6">V-_CH3</text>
<text x="108.3" y="82.2">DIR_CH1</text>
<text x="122.6" y="82.2">+3V3_LDO</text>
<text x="227.5" y="80.3">SCL</text>
<text x="108.3" y="84">STEP_CH1</text>
<text x="108.3" y="85.9">EN_CH1</text>
<text x="108.3" y="89.6">UART_CH1</text>
<text x="227.5" y="95.2">+3V3_LDO</text>
<text x="108.3" y="97">DIR_CH2</text>
<text x="108.3" y="98.9">STEP_CH2</text>
<text x="108.3" y="100.7">EN_CH2</text>
<text x="227.5" y="98.9">GND</text>
<text x="241.9" y="98.9">V+_CH4</text>
<text x="108.3" y="104.5">UART_CH2</text>
<text x="227.5" y="102.6">SDA</text>
<text x="227.5" y="106.3">SCL</text>
<text x="242.2" y="102.6">V-_CH4</text>
<text x="108.3" y="111.9">+12V_SW</text>
<text x="108.3" y="121.2">GND</text>
<text x="227.5" y="121.2">+3V3_LDO</text>
<text x="227.5" y="124.9">GND</text>
<text x="241.9" y="124.9">V+_CH5</text>
<text x="227.5" y="128.6">SDA</text>
<text x="242.3" y="128.6">V-_CH5</text>
<text x="227.5" y="132.4">SCL</text>
<text x="227.5" y="147.2">+3V3_LDO</text>
<text x="227.5" y="154.7">SDA</text>
<text x="227.5" y="151">GND</text>
<text x="241.9" y="151">V+_CH6</text>
<text x="242.2" y="154.7">V-_CH6</text>
<text x="227.5" y="158.4">SCL</text>
<text x="227.5" y="173.3">+3V3_LDO</text>
<text x="227.5" y="177">GND</text>
<text x="227.5" y="184.4">SCL</text>
<text x="227.5" y="180.7">SDA</text>
</g>
</svg>
